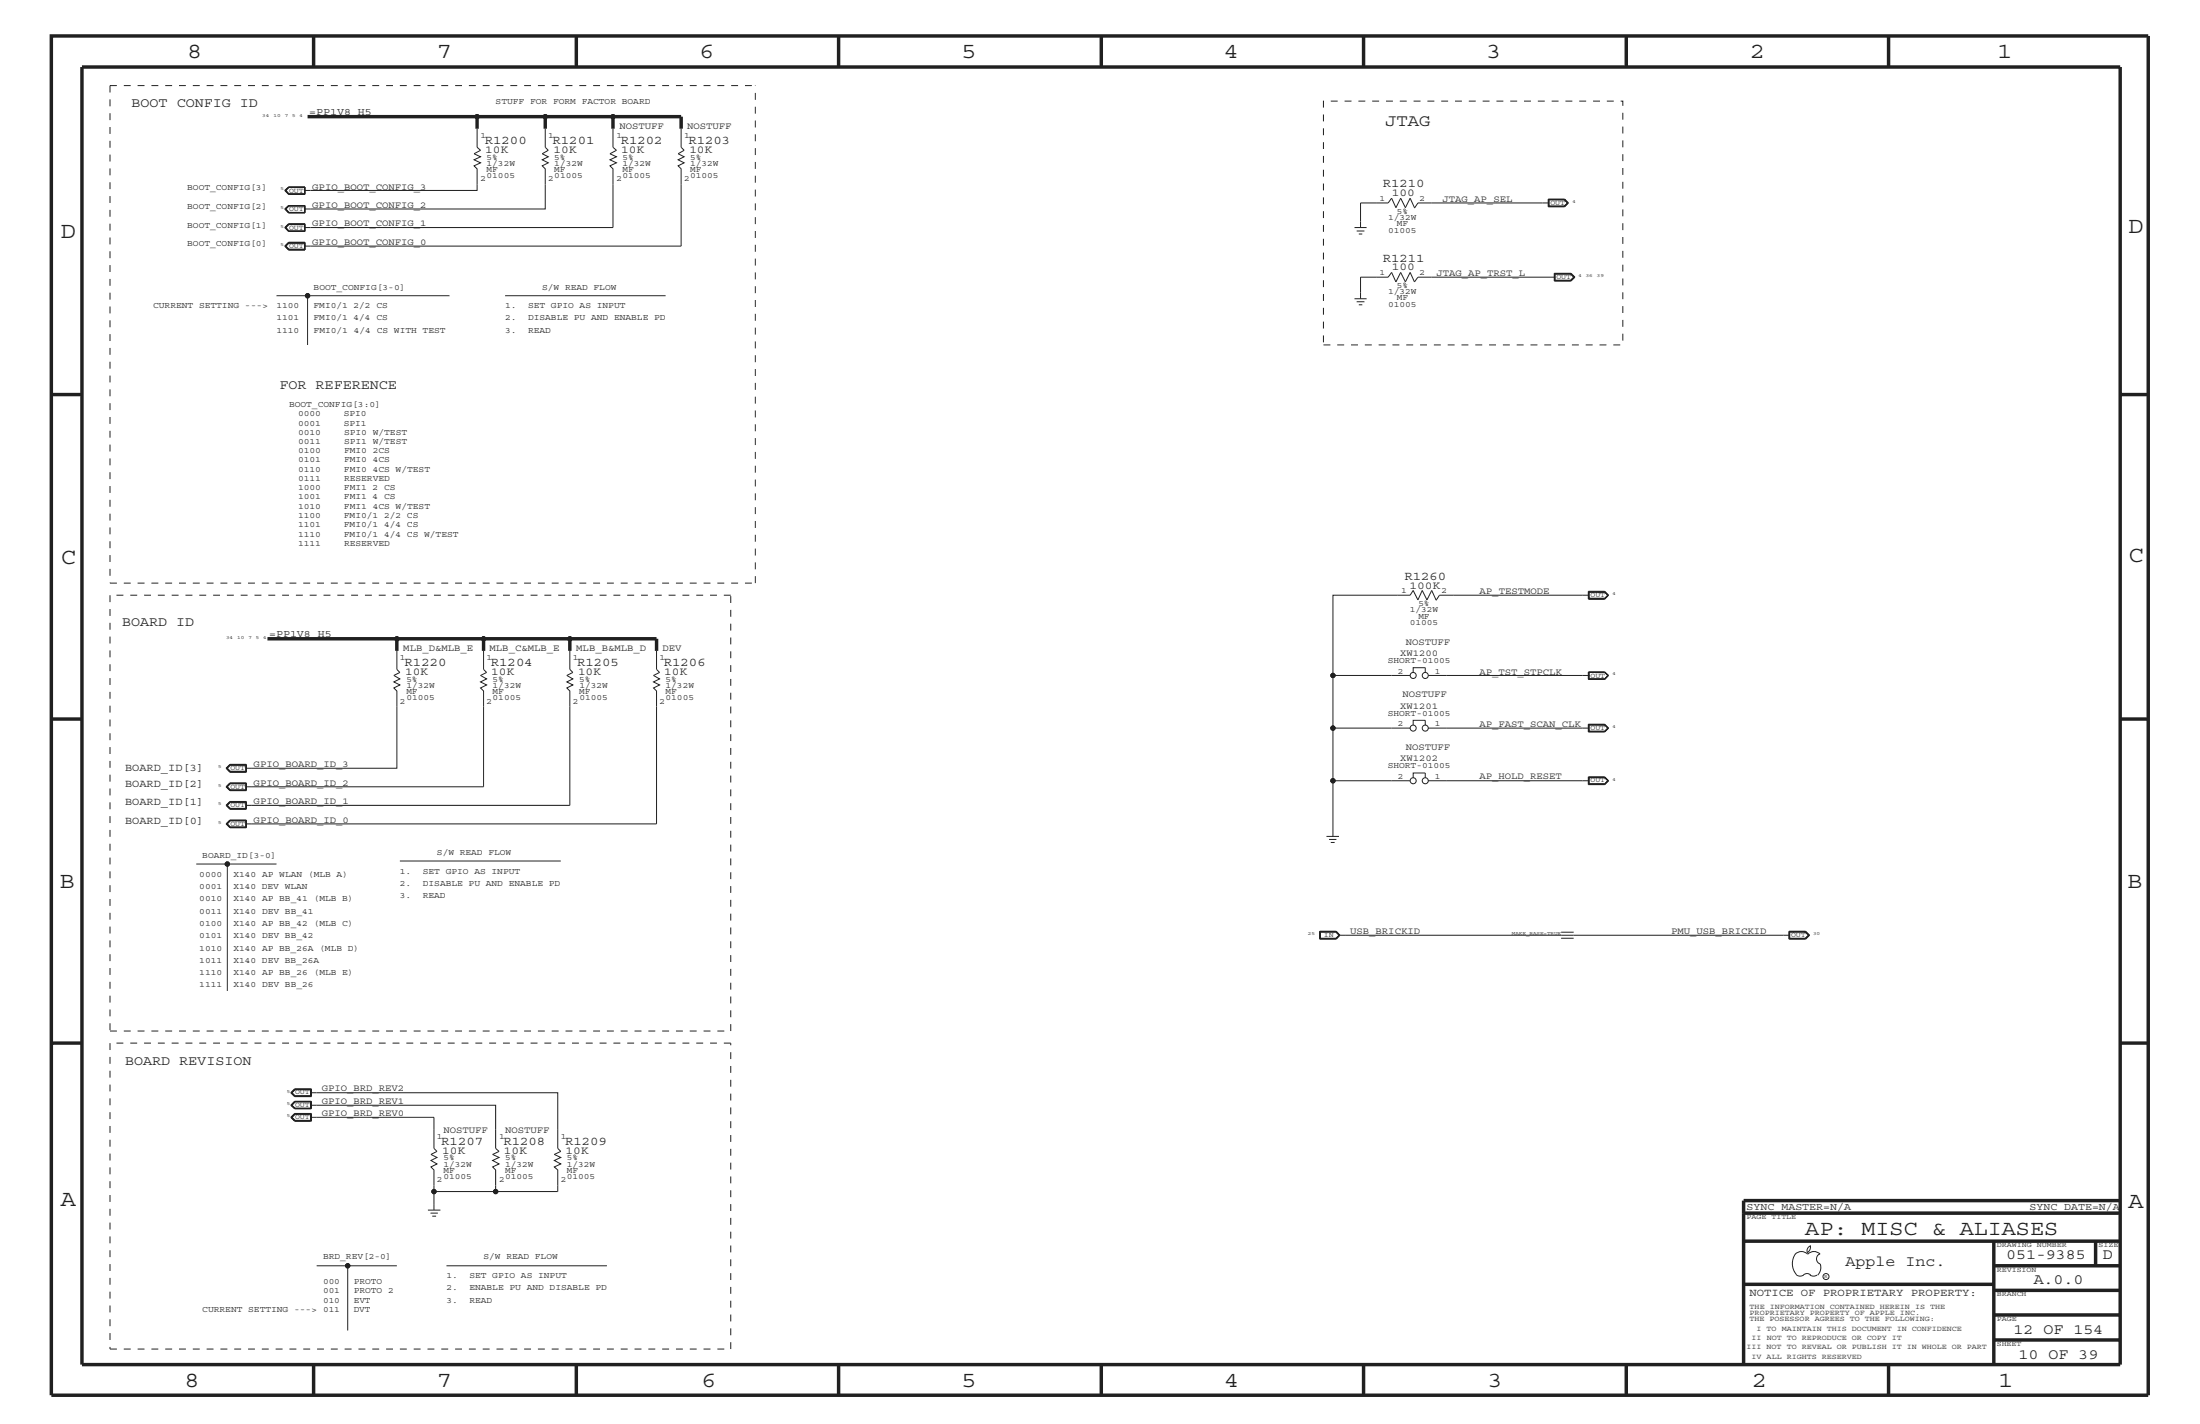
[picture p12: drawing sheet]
<svg xmlns="http://www.w3.org/2000/svg" width="432mm" height="279mm" viewBox="0 0 432 279" stroke-linecap="round" stroke-linejoin="round" font-family="sans-serif">
<g fill="none" stroke="#231f20" stroke-width=".2">
<path d="M56 37.4l.6-.6h3.2v1.2h-3.2zM56.6 36.7l-.7 .7 .7 .7M56.6 36.7h3.3v1.4h-3.3M56.6 36.7l-.6 .7 .6 .7M56.7 36.8l-.6 .6 .6 .6M93.6 25.3v3.6l.7 .6-1.3 .7 1.3 .6-1.3 .6 1.3 .5-1.3 .6 .6 .6v4.3h-33.8M107 25.3v3.6l.6 .6-1.2 .7 1.2 .6-1.2 .6 1.2 .5-1.2 .6 .6 .6v7.9h-47.2M120.3 25.3v3.6l.7 .6-1.3 .7 1.3 .6-1.3 .6 1.3 .5-1.3 .6 .6 .6v11.5h-60.5M133.7 25.3v3.6l.6 .6-1.2 .7 1.2 .6-1.2 .6 1.2 .5-1.2 .6 .6 .6v15.2h-73.9M303.9 39.1h3.2l.7 .7-.7 .8h-3.2zM304 39.2h3l.7 .6-.7 .6h-3zM304 39.8h-25.7l-.7 1"/>
<path d="M307.1 39.1l.6 .7M307.1 39.1l.7 .7-.7 .7M307.1 39.1h-3.1v1.4h3.1M307.7 39.8l-.6 .7M54.3 58h6.1v9.7M55.9 48.3l.7-.8h3.3v1.6h-3.3zM56.6 44.1h3.2v1.2h-3.2l-.6-.7zM56.6 47.7h3.2v1.3h-3.2l-.6-.7zM56.6 40.3l-.7 .7 .7 .8M56.6 40.4h3.2v1.3h-3.2l-.6-.7zM56.6 40.3h3.3v1.5h-3.3M56.6 43.9h3.3v1.5h-3.3l-.7-.8z"/>
<path d="M56.6 40.3l-.6 .7 .6 .8M56.7 40.4l-.6 .6 .6 .7M56.7 44.1l-.6 .5 .6 .7M56.7 47.7l-.6 .6 .6 .6h3.1M59.9 44h-3.3l-.6 .6 .6 .8M59.9 47.6h-3.3l-.6 .7 .6 .8M60.4 58h27.8M99.1 58h31.5M265.9 44.6h2.3M265.9 58.6h2.3M266.3 45.3h1.5M266.3 59.2h1.5"/>
<path d="M266.7 45.9h.7M266.7 59.8h.7M277.6 40.8l-.8-1.9-1 1.9-.9-1.9-.9 1.9-.9-1.9-.6 .9h-5.5v4.8M305.1 53.6h3.3l.7 .8-.7 .7h-3.3zM305.2 53.8h3.1l.6 .6-.6 .6h-3.1zM305.2 54.4h-26.9l-.7 .9-.8-1.8-1 1.8-.9-1.8-.9 1.8-.9-1.8-.6 .9h-5.5v4.2M308.3 53.7l.6 .7-.6 .7M308.3 53.7h-3.2v1.4h3.2M308.3 53.7l.7 .7-.7 .7M281.9 117.7l-.9-1.8-.9 1.8-1-1.8-.8 1.8-.9-1.8-.6 .9h-15.2v15.7M311.7 116h3.3l.7 .8-.7 .7h-3.3zM311.8 116.2h3.2"/>
<path d="M311.9 116.2v1.2h3.1l.6-.6-.6-.6M311.9 116.8h-29.4l-.6 1M315 116.2l.6 .6M315.6 116.8l-.6-.7h-3.2v1.4M315.6 116.8l-.6 .7h-3.2M315.6 116.8l-.6 .7M77.9 127.7v3.6l.6 .6-1.2 .6 1.2 .7-1.2 .6 1.2 .6-1.2 .6 .6 .6v15.1h-29.6M94.9 127.7v3.6l.6 .6-1.2 .6 1.2 .7-1.2 .6 1.2 .6-1.2 .6 .6 .6v18.8h-46.6M111.8 127.7v3.6l.6 .6-1.1 .6 1.1 .7-1.1 .6 1.1 .6-1.1 .6 .5 .6v22.4h-63.5M128.9 127.7v3.6l.6 .6-1.2 .6 1.2 .7-1.2 .6 1.2 .6-1.2 .6 .6 .6v26.1h-80.6M276.8 132.5h-15.2v10.4M277.4 131.9v-.9h2.3v.9"/>
<path d="M280.3 132.5h31.6M311.8 131.9h3.2M311.8 131.9v1.4M311.8 133.2h3.2M311.9 131.9v1.3M315 131.9l.6 .6-.6 .7M315 131.9l.6 .6M315 131.9h-3.3v1.4h3.3M315 131.9l.7 .6-.7 .8M315.6 132.5l-.6 .8M315.6 132.5l-.6 .7M44.4 154.4l.7-.8h3.2v1.5h-3.2z"/>
<path d="M45.1 157.3h3.2v1.5h-3.2l-.7-.8zM45.1 155.1h3.2M45.1 158.7h3.2M45.1 150h3.2v1.5h-3.2l-.7-.8zM45.1 153.7h3.2M45.1 157.3h3.2M45.1 150.1h3.2M45.1 153.7l-.7 .7 .7 .7M45.1 157.3l-.7 .7 .7 .7M45.1 150.1l-.7 .6 .7 .8M45.1 153.7l-.6 .7 .6 .7M45.1 150.1l-.6 .6 .6 .7h3.2v-1.3"/>
<path d="M45.1 157.3l-.6 .7 .6 .7M48.3 153.7v1.4M48.3 157.3v1.4M48.3 153.8h-3.1l-.6 .6 .6 .6h3.1M48.3 157.4h-3.1l-.6 .6 .6 .6h3.1M48.3 150.1h-3.1l-.6 .6 .6 .6h3.1M276.8 153.2h-15.2v10.9M276.8 142.9h-15.2v10.3M277.4 142.3v-1h2.3v1M277.4 152.6v-.9h2.3v.9M280.3 142.9h31.6M280.3 153.2h31.6"/>
<path d="M311.7 142.1h3.3l.7 .8-.7 .7h-3.3zM311.7 152.4h3.3l.7 .8-.7 .8h-3.3zM311.8 142.2h3.2l.6 .7-.6 .6h-3.2zM311.8 152.5h3.2l.6 .7-.6 .7h-3.2zM311.9 152.6h3.1l.6 .6-.6 .6h-3.1zM311.9 142.3h3.1l.6 .6-.6 .6h-3.1zM38.5 169.5h15.8M44.6 169.5v24.9M45.1 160.9h3.2v1.5h-3.2l-.7-.7zM45.1 162.3h3.2M45.1 161h3.2M45.1 161l-.7 .7 .7 .6"/>
<path d="M45.1 161l-.6 .7 .6 .6M48.3 161v1.3M48.3 161.1h-3.1l-.6 .6 .6 .5h3.1M78.5 168.9h31.6M260.4 164.1h2.4M260.9 164.7h1.4M261.2 165.3h.8M259 182.7h3.3l.7 .8-.7 .8h-3.3zM259.1 182.8h3.1l.7 .7-.7 .7M259.1 182.7v1.5h3.1M259.2 182.9h3l.6 .6-.6 .6h-3zM262.2 182.7l.8 .8"/>
<path d="M262.8 183.5h88.5M263 183.5l-.8 .7M306.4 184.1h2.5M306.4 182.9h2.5M351.1 182.7h3.3l.8 .8-.8 .8h-3.3zM351.2 182.8h3.1l.7 .7-.7 .7M351.2 182.7v1.5h3.1M351.3 182.9h3l.6 .6-.6 .6h-3zM354.3 182.7l.8 .8-.8 .7M57.8 218.5h3.3v1.5h-3.3l-.7-.8zM57.8 216.1l-.7 .8 .7 .6M57.8 213.6h3.3v1.6h-3.3l-.7-.8z"/>
<path d="M57.8 216.1h3.3v1.4h-3.3M57.8 213.7h3.2v1.4h-3.2l-.7-.7zM57.8 218.6h3.2v1.3h-3.2l-.7-.7zM57.9 216.2l-.6 .7 .6 .6M57.9 216.2h3.1v1.3h-3.1M57.9 213.7l-.7 .7 .7 .7M57.9 216.2l-.7 .7 .7 .6M57.9 218.6l-.7 .6 .7 .7M61 213.7v1.4M61 218.6v1.3M61 216.9h36.3v8.4l.7 .6-1.3 .6 1.3 .6-1.3 .6 1.3 .7-1.3 .6 .6 .6v4.2h-12.1v-4.2l-.6-.6 1.2-.6-1.2-.7 1.2-.6-1.2-.6 1.2-.6-.6-.6v-6.1h-24.2M61 214.4h48.5v10.9l.6 .6-1.3 .6 1.3 .6-1.3 .6 1.3 .7-1.3 .6 .7 .6v4.2h-12.2"/>
<path d="M61 213.8h-3.1l-.6 .6 .6 .6h3.1M61 218.6h-3.1l-.6 .6 .6 .6h3.1M61 216.1v1.4M84 237.4h2.4M84.5 238h1.4M84.8 238.6h.8M85.2 233.8v3.6M62.1 248.4h6.1v12.7M68.2 248.4h9.7M87.6 248.4h31.5M352.4 246.1a1.69 1.69 0 0 1 2.4 0M352.4 246a3.3 3.3 0 0 0 .2 4.1"/>
<path d="M352.6 250.2l.7 .2 .7-.2M354 250.2l.7-.3 .7 .3M354.8 246.1a1.69 1.69 0 0 1 2.4 0M355.2 250.2l.7 .2 .7-.2M355.3 244.4v.3a1.18 1.18 0 0 1-.6 1.1M355.4 244.4a.99 .99 0 0 0-.6 1.4M357.2 246a1.04 1.04 0 0 0-.7 1 1.04 1.04 0 0 0 .7 1M357.3 248l.1 .7a2.11 2.11 0 0 1-.6 1.5"/>
<circle cx="93.6" cy="22.9" r=".42"/>
<circle cx="107" cy="22.9" r=".42"/>
<circle cx="120.3" cy="22.9" r=".42"/>
<circle cx="60.4" cy="58" r=".42"/>
<circle cx="77.9" cy="125.3" r=".42"/>
<circle cx="94.9" cy="125.3" r=".42"/>
<circle cx="111.8" cy="125.3" r=".42"/>
<circle cx="261.6" cy="132.5" r=".42"/>
<circle cx="277.4" cy="132.5" r=".59"/>
<circle cx="279.7" cy="132.5" r=".59"/>
<circle cx="261.6" cy="142.9" r=".42"/>
<circle cx="261.6" cy="153.2" r=".42"/>
<circle cx="277.4" cy="153.2" r=".59"/>
<circle cx="277.4" cy="142.9" r=".59"/>
<circle cx="279.7" cy="153.2" r=".59"/>
<circle cx="279.7" cy="142.9" r=".59"/>
<circle cx="44.6" cy="169.5" r=".42"/>
<circle cx="85.2" cy="233.8" r=".42"/>
<circle cx="97.3" cy="233.8" r=".42"/>
<circle cx="68.2" cy="248.4" r=".42"/>
<circle cx="358.4" cy="250.5" r=".59"/>
</g>
<g fill="none" stroke="#231f20" stroke-width=".68" stroke-linecap="butt">
<path d="M10.1 7.1h411.5v266.7h-411.5zM16.1 13.2h400v254.5h-400zM61.6 7.1v6.1M113.1 7.1v6.1M164.6 7.1v6.1M216.2 7.1v6.1M267.6 7.1v6.1M319.2 7.1v6.1M370.7 7.1v6.1M60.4 22.9h33.2M107 22.9h-13.4v2.4M120.3 22.9h-13.3v2.4"/>
<path d="M120.3 22.9h13.4v2.4M120.3 22.9v2.4M10.1 77.4h6M416.1 77.4h5.5M52.5 125.3h76.4v2.4M77.9 125.3v2.4M94.9 125.3v2.4M111.8 125.3v2.4M10.1 141.1h6M416.1 141.1h5.5M10.1 204.7h6M416.1 204.7h5.5"/>
<path d="M342.2 238h73.9M416.1 235.6h-73.9v32.1M342.2 243.5h73.9M342.2 252h49.1M391.3 248.4h24.8M391.3 243.5v24.2M391.3 258h24.8M391.3 253.2h24.8M411.3 243.5v4.9M61.6 267.7v6.1M113.1 267.7v6.1M164.6 267.7v6.1"/>
<path d="M216.2 268v5.8M267.6 267.7v6.1M319.2 267.7v6.1M370.7 267.7v6.1M391.3 262.9h24.8"/>
</g>
<g fill="none" stroke="#231f20" stroke-width=".2" stroke-dasharray="1.4 1.4" stroke-linecap="butt">
<path d="M21.6 16.8v97.6M21.6 16.8h126.7M259.8 19.8h58.7v47.9h-58.7zM21.6 114.4h126.7M21.6 116.8v85.5M143.4 116.8h-121.8M148.3 114.4v-97.6M21.6 204.7v60M21.6 202.3h121.8M143.4 204.7h-121.8M143.4 202.3v-85.5M21.6 264.7h121.8"/>
<path d="M143.4 264.7v-60"/>
</g>
<g fill="#231f20" stroke="#231f20" stroke-width=".2">
<circle cx="77.9" cy="125.3" r=".42"/>
<circle cx="94.9" cy="125.3" r=".42"/>
<circle cx="111.8" cy="125.3" r=".42"/>
<circle cx="68.2" cy="248.4" r=".42"/>
<circle cx="97.3" cy="233.8" r=".42"/>
<circle cx="85.2" cy="233.8" r=".42"/>
<circle cx="93.6" cy="22.9" r=".42"/>
<circle cx="107" cy="22.9" r=".42"/>
<circle cx="120.3" cy="22.9" r=".42"/>
<circle cx="60.4" cy="58" r=".42"/>
<circle cx="261.6" cy="132.5" r=".42"/>
<circle cx="261.6" cy="142.9" r=".42"/>
<circle cx="261.6" cy="153.2" r=".42"/>
<circle cx="44.6" cy="169.5" r=".42"/>
</g>
<g font-size="4.5" fill="#231f20">
<text x="36.7" y="11.5">8</text>
<text x="85.8" y="11.5">7</text>
<text x="137.3" y="11.5">6</text>
<text x="188.7" y="11.5">5</text>
<text x="240.3" y="11.5">4</text>
<text x="291.7" y="11.5">3</text>
<text x="343.5" y="11.5">2</text>
<text x="392" y="11.5">1</text>
<text x="11.9" y="46.8">D</text>
<text x="417.8" y="45.7">D</text>
<text x="11.9" y="110.6">C</text>
<text x="417.7" y="110.4">C</text>
<text x="11.8" y="174.3">B</text>
<text x="417.6" y="174.2">B</text>
<text x="11.9" y="236.7">A</text>
<text x="417.7" y="237.1">A</text>
<text x="36.2" y="272.1">8</text>
<text x="85.8" y="272.1">7</text>
<text x="137.7" y="272.1">6</text>
<text x="188.7" y="272.1">5</text>
<text x="240.4" y="272.1">4</text>
<text x="292" y="272.1">3</text>
<text x="343.9" y="272.1">2</text>
<text x="392.2" y="272.1">1</text>
</g>
<text font-size="4.1" fill="#231f20" x="354.3" y="242.3">AP: MISC &amp; ALIASES</text>
<text font-size="3.3" fill="#231f20" x="271.9" y="24.7">JTAG</text>
<g font-size="3" fill="#231f20">
<text x="362.2" y="248.4">Apple Inc.</text>
<text x="393.7" y="247.1">051-9385</text>
<text x="399.2" y="252">A.0.0</text>
<text x="412.7" y="247.1">D</text>
<text x="395.2" y="261.6">12 OF 154</text>
<text x="396.2" y="266.6">10 OF 39</text>
</g>
<g font-size="2.6" fill="#231f20">
<text x="25.8" y="21">BOOT CONFIG ID</text>
<text x="54.9" y="76.2">FOR REFERENCE</text>
<text x="24" y="122.9">BOARD ID</text>
<text x="24.6" y="208.9">BOARD REVISION</text>
</g>
<g font-size="2.5" fill="#231f20">
<text x="95.2" y="28.2">R1200</text>
<text x="108.5" y="28.2">R1201</text>
<text x="121.8" y="28.2">R1202</text>
<text x="135.1" y="28.2">R1203</text>
<text x="271.4" y="36.8">R1210</text>
<text x="271.4" y="51.3">R1211</text>
<text x="275.6" y="113.7">R1260</text>
<text x="79.4" y="130.7">R1220</text>
<text x="96.4" y="130.7">R1204</text>
<text x="113.3" y="130.7">R1205</text>
<text x="130.3" y="130.7">R1206</text>
<text x="86.6" y="224.6">R1207</text>
<text x="98.8" y="224.6">R1208</text>
<text x="110.9" y="224.6">R1209</text>
</g>
<g font-size="2.2" fill="#231f20">
<text x="95.2" y="30">10K</text>
<text x="108.6" y="30">10K</text>
<text x="121.9" y="30">10K</text>
<text x="135.3" y="30">10K</text>
<text x="273.2" y="38.5">100</text>
<text x="273.2" y="53">100</text>
<text x="276.6" y="115.5">100K</text>
<text x="79.5" y="132.4">10K</text>
<text x="96.4" y="132.4">10K</text>
<text x="113.5" y="132.4">10K</text>
<text x="130.4" y="132.4">10K</text>
<text x="86.8" y="226.4">10K</text>
<text x="98.9" y="226.4">10K</text>
<text x="111" y="226.4">10K</text>
</g>
<g font-size="2.1" fill="#231f20">
<text x="24.6" y="154.4">BOARD_ID[2]</text>
<text x="24.6" y="151.3">BOARD_ID[3]</text>
<text x="24.6" y="158">BOARD_ID[1]</text>
<text x="24.6" y="161.7">BOARD_ID[0]</text>
<text x="343.4" y="254.4">NOTICE OF PROPRIETARY PROPERTY:</text>
</g>
<g font-size="2" fill="#231f20">
<text x="60.7" y="22.6">=PP1V8_H5</text>
<text x="52.8" y="125.1">=PP1V8_H5</text>
<text x="342.8" y="237.4">SYNC_MASTER=N/A</text>
<text x="398.4" y="237.4">SYNC_DATE=N/A</text>
</g>
<g font-size="1.9" fill="#231f20">
<text x="121.6" y="25.3">NOSTUFF</text>
<text x="134.9" y="25.3">NOSTUFF</text>
<text x="61.3" y="40.8">GPIO_BOOT_CONFIG_2</text>
<text x="61.3" y="37.2">GPIO_BOOT_CONFIG_3</text>
<text x="283.1" y="39.6">JTAG_AP_SEL</text>
<text x="61.3" y="44.4">GPIO_BOOT_CONFIG_1</text>
<text x="61.3" y="48">GPIO_BOOT_CONFIG_0</text>
<text x="281.9" y="54.1">JTAG_AP_TRST_L</text>
<text x="290.4" y="116.5">AP_TESTMODE</text>
<text x="79.2" y="127.7">MLB_D&amp;MLB_E</text>
<text x="96.1" y="127.7">MLB_C&amp;MLB_E</text>
<text x="113.1" y="127.7">MLB_B&amp;MLB_D</text>
<text x="130" y="127.7">DEV</text>
<text x="274.8" y="128.8">XW1200</text>
<text x="275.9" y="126.5">NOSTUFF</text>
<text x="275.3" y="136.8">NOSTUFF</text>
<text x="290.4" y="132.4">AP_TST_STPCLK</text>
<text x="274.8" y="139.1">XW1201</text>
<text x="290.4" y="142.6">AP_FAST_SCAN_CLK</text>
<text x="274.8" y="149.4">XW1202</text>
<text x="275.9" y="147.1">NOSTUFF</text>
<text x="49.8" y="150.5">GPIO_BOARD_ID_3</text>
<text x="49.8" y="154.1">GPIO_BOARD_ID_2</text>
<text x="290.4" y="152.9">AP_HOLD_RESET</text>
<text x="49.8" y="157.8">GPIO_BOARD_ID_1</text>
<text x="49.8" y="161.4">GPIO_BOARD_ID_0</text>
<text x="265" y="183.2">USB_BRICKID</text>
<text x="328" y="183.2">PMU_USB_BRICKID</text>
<text x="63.2" y="214.1">GPIO_BRD_REV2</text>
<text x="63.2" y="219">GPIO_BRD_REV0</text>
<text x="63.2" y="216.6">GPIO_BRD_REV1</text>
<text x="87" y="222.3">NOSTUFF</text>
<text x="99.1" y="222.3">NOSTUFF</text>
</g>
<g font-size="1.7" fill="#231f20">
<text x="97.3" y="20.4">STUFF FOR FORM FACTOR BOARD</text>
<text x="94.3" y="27.1">1</text>
<text x="107.6" y="27.1">1</text>
<text x="121" y="27.1">1</text>
<text x="134.3" y="27.1">1</text>
<text x="94.3" y="35.6">2</text>
<text x="95.5" y="32.5">1/32W</text>
<text x="95.5" y="35">01005</text>
<text x="95.5" y="31.4">5%</text>
<text x="95.5" y="33.7">MF</text>
<text x="107.6" y="35.6">2</text>
<text x="108.8" y="32.5">1/32W</text>
<text x="108.8" y="35">01005</text>
<text x="108.8" y="31.4">5%</text>
<text x="108.8" y="33.7">MF</text>
<text x="121" y="35.6">2</text>
<text x="122.2" y="31.4">5%</text>
<text x="122.2" y="33.7">MF</text>
<text x="122.2" y="32.5">1/32W</text>
<text x="122.2" y="35">01005</text>
<text x="134.3" y="35.6">2</text>
<text x="135.5" y="31.4">5%</text>
<text x="135.5" y="33.7">MF</text>
<text x="135.5" y="32.5">1/32W</text>
<text x="135.5" y="35">01005</text>
<text x="36.7" y="41">BOOT_CONFIG[2]</text>
<text x="36.7" y="37.4">BOOT_CONFIG[3]</text>
<text x="270.8" y="39.5">1</text>
<text x="278.6" y="39.5">2</text>
<text x="36.7" y="44.6">BOOT_CONFIG[1]</text>
<text x="272.5" y="45.7">01005</text>
<text x="272.5" y="43.2">1/32W</text>
<text x="274.2" y="42">5%</text>
<text x="274.2" y="44.4">MF</text>
<text x="36.7" y="48.3">BOOT_CONFIG[0]</text>
<text x="61.6" y="56.8">BOOT_CONFIG[3-0]</text>
<text x="106.4" y="56.8">S/W READ FLOW</text>
<text x="270.8" y="54">1</text>
<text x="272.5" y="57.8">1/32W</text>
<text x="274.2" y="56.6">5%</text>
<text x="274.2" y="59">MF</text>
<text x="278.6" y="54">2</text>
<text x="30.1" y="60.4">CURRENT SETTING ---&gt;</text>
<text x="54.3" y="65.3">1110</text>
<text x="54.3" y="60.4">1100</text>
<text x="54.3" y="62.9">1101</text>
<text x="61.6" y="65.3">FMI0/1 4/4 CS WITH TEST</text>
<text x="61.6" y="60.4">FMI0/1 2/2 CS</text>
<text x="61.6" y="62.9">FMI0/1 4/4 CS</text>
<text x="99.1" y="65.3">3.</text>
<text x="99.1" y="62.9">2.</text>
<text x="99.1" y="60.4">1.</text>
<text x="103.6" y="65.3">READ</text>
<text x="103.6" y="62.9">DISABLE PU AND ENABLE PD</text>
<text x="103.6" y="60.4">SET GPIO AS INPUT</text>
<text x="272.5" y="60.2">01005</text>
<text x="56.7" y="79.9">BOOT_CONFIG[3:0]</text>
<text x="58.5" y="83.5">0001</text>
<text x="58.5" y="81.6">0000</text>
<text x="67.5" y="83.5">SPI1</text>
<text x="67.5" y="81.6">SPI0</text>
<text x="58.5" y="85.3">0010</text>
<text x="58.5" y="87.1">0011</text>
<text x="58.5" y="88.9">0100</text>
<text x="67.5" y="88.9">FMI0 2CS</text>
<text x="67.5" y="85.3">SPI0 W/TEST</text>
<text x="67.5" y="87.1">SPI1 W/TEST</text>
<text x="58.5" y="92.6">0110</text>
<text x="58.5" y="94.3">0111</text>
<text x="58.5" y="90.7">0101</text>
<text x="67.5" y="92.6">FMI0 4CS W/TEST</text>
<text x="67.5" y="94.3">RESERVED</text>
<text x="67.5" y="90.7">FMI0 4CS</text>
<text x="58.5" y="99.9">1010</text>
<text x="58.5" y="96.2">1000</text>
<text x="58.5" y="98">1001</text>
<text x="58.5" y="101.6">1100</text>
<text x="67.5" y="101.6">FMI0/1 2/2 CS</text>
<text x="67.5" y="96.2">FMI1 2 CS</text>
<text x="67.5" y="98">FMI1 4 CS</text>
<text x="67.5" y="99.9">FMI1 4CS W/TEST</text>
<text x="58.5" y="103.5">1101</text>
<text x="58.5" y="107.1">1111</text>
<text x="58.5" y="105.3">1110</text>
<text x="67.5" y="103.5">FMI0/1 4/4 CS</text>
<text x="67.5" y="105.3">FMI0/1 4/4 CS W/TEST</text>
<text x="67.5" y="107.1">RESERVED</text>
<text x="275" y="116.4">1</text>
<text x="278.4" y="119">5%</text>
<text x="283" y="116.4">2</text>
<text x="276.7" y="120.2">1/32W</text>
<text x="276.7" y="122.6">01005</text>
<text x="278.4" y="121.4">MF</text>
<text x="78.5" y="129.6">1</text>
<text x="95.5" y="129.6">1</text>
<text x="112.4" y="129.6">1</text>
<text x="129.5" y="129.6">1</text>
<text x="272.4" y="130.2">SHORT-01005</text>
<text x="79.8" y="133.8">5%</text>
<text x="79.8" y="136.2">MF</text>
<text x="79.8" y="135">1/32W</text>
<text x="79.8" y="137.4">01005</text>
<text x="96.7" y="133.8">5%</text>
<text x="96.7" y="136.2">MF</text>
<text x="96.7" y="135">1/32W</text>
<text x="96.7" y="137.4">01005</text>
<text x="113.7" y="133.8">5%</text>
<text x="113.7" y="136.2">MF</text>
<text x="113.7" y="137.4">01005</text>
<text x="113.7" y="135">1/32W</text>
<text x="130.6" y="135">1/32W</text>
<text x="130.6" y="133.8">5%</text>
<text x="130.6" y="137.4">01005</text>
<text x="130.6" y="136.2">MF</text>
<text x="274.4" y="132.2">2</text>
<text x="281.6" y="132.2">1</text>
<text x="78.5" y="138">2</text>
<text x="95.5" y="138">2</text>
<text x="112.4" y="138">2</text>
<text x="129.5" y="138">2</text>
<text x="272.4" y="140.4">SHORT-01005</text>
<text x="274.4" y="142.5">2</text>
<text x="281.6" y="142.5">1</text>
<text x="272.4" y="150.7">SHORT-01005</text>
<text x="274.4" y="152.9">2</text>
<text x="281.6" y="152.9">1</text>
<text x="85.8" y="167.8">S/W READ FLOW</text>
<text x="39.1" y="172">0000</text>
<text x="39.7" y="168.3">BOARD_ID[3-0]</text>
<text x="45.8" y="172">X140 AP WLAN (MLB A)</text>
<text x="78.5" y="173.8">2.</text>
<text x="78.5" y="171.4">1.</text>
<text x="83" y="173.8">DISABLE PU AND ENABLE PD</text>
<text x="83" y="171.4">SET GPIO AS INPUT</text>
<text x="39.1" y="176.8">0010</text>
<text x="39.1" y="179.3">0011</text>
<text x="39.1" y="174.4">0001</text>
<text x="45.8" y="174.4">X140 DEV WLAN</text>
<text x="45.8" y="179.3">X140 DEV BB_41</text>
<text x="45.8" y="176.8">X140 AP BB_41 (MLB B)</text>
<text x="78.5" y="176.2">3.</text>
<text x="83" y="176.2">READ</text>
<text x="39.1" y="184.1">0101</text>
<text x="39.1" y="181.6">0100</text>
<text x="45.8" y="184.1">X140 DEV BB_42</text>
<text x="45.8" y="181.6">X140 AP BB_42 (MLB C)</text>
<text x="39.1" y="188.9">1011</text>
<text x="39.1" y="186.5">1010</text>
<text x="39.1" y="191.4">1110</text>
<text x="45.8" y="188.9">X140 DEV BB_26A</text>
<text x="45.8" y="186.5">X140 AP BB_26A (MLB D)</text>
<text x="45.8" y="191.4">X140 AP BB_26 (MLB E)</text>
<text x="39.1" y="193.7">1111</text>
<text x="45.8" y="193.7">X140 DEV BB_26</text>
<text x="85.8" y="223.5">1</text>
<text x="87" y="227.7">5%</text>
<text x="98" y="223.5">1</text>
<text x="99.1" y="227.7">5%</text>
<text x="110.1" y="223.5">1</text>
<text x="111.3" y="227.7">5%</text>
<text x="85.8" y="232">2</text>
<text x="87" y="230.2">MF</text>
<text x="87" y="231.3">01005</text>
<text x="87" y="229">1/32W</text>
<text x="98" y="232">2</text>
<text x="99.1" y="230.2">MF</text>
<text x="99.1" y="231.3">01005</text>
<text x="99.1" y="229">1/32W</text>
<text x="110.1" y="232">2</text>
<text x="111.3" y="231.3">01005</text>
<text x="111.3" y="229">1/32W</text>
<text x="111.3" y="230.2">MF</text>
<text x="63.4" y="252">000</text>
<text x="63.4" y="247.1">BRD_REV[2-0]</text>
<text x="69.4" y="252">PROTO</text>
<text x="87.6" y="250.7">1.</text>
<text x="92.1" y="250.7">SET GPIO AS INPUT</text>
<text x="94.9" y="247.1">S/W READ FLOW</text>
<text x="39.7" y="257.4">CURRENT SETTING ---&gt; 011</text>
<text x="63.4" y="255.6">010</text>
<text x="63.4" y="253.8">001</text>
<text x="69.4" y="257.4">DVT</text>
<text x="69.4" y="253.8">PROTO 2</text>
<text x="69.4" y="255.6">EVT</text>
<text x="87.6" y="255.6">3.</text>
<text x="87.6" y="253.2">2.</text>
<text x="92.1" y="255.6">READ</text>
<text x="92.1" y="253.2">ENABLE PU AND DISABLE PD</text>
</g>
<g font-size="1.4" fill="#231f20">
<text x="56.7" y="37.8">OUT</text>
<text x="56.7" y="41.4">OUT</text>
<text x="304.3" y="40.2">OUT</text>
<text x="56.7" y="45.1">OUT</text>
<text x="56.7" y="48.7">OUT</text>
<text x="305.5" y="54.7">OUT</text>
<text x="312.2" y="117.2">OUT</text>
<text x="312.2" y="133">OUT</text>
<text x="312.2" y="143.2">OUT</text>
<text x="45.2" y="154.7">OUT</text>
<text x="45.2" y="151.1">OUT</text>
<text x="312.2" y="153.5">OUT</text>
<text x="45.2" y="158.4">OUT</text>
<text x="45.2" y="162">OUT</text>
<text x="259.8" y="183.8">IN</text>
<text x="351.5" y="183.8">OUT</text>
<text x="57.9" y="214.7">OUT</text>
<text x="57.9" y="217.2">OUT</text>
<text x="57.9" y="219.6">OUT</text>
<text x="342.8" y="239.2">PAGE TITLE</text>
<text x="391.9" y="244.7">DRAWING NUMBER</text>
<text x="411.9" y="244.7">SIZE</text>
<text x="391.9" y="249.5">REVISION</text>
<text x="343.4" y="256.8">THE INFORMATION CONTAINED HEREIN IS THE</text>
<text x="391.9" y="254.4">BRANCH</text>
<text x="343.4" y="258">PROPRIETARY PROPERTY OF APPLE INC.</text>
<text x="343.4" y="259.3">THE POSESSOR AGREES TO THE FOLLOWING:</text>
<text x="343.8" y="262.9">II NOT TO REPRODUCE OR COPY IT</text>
<text x="344.8" y="261.1">I TO MAINTAIN THIS DOCUMENT IN CONFIDENCE</text>
<text x="391.9" y="259.3">PAGE</text>
<text x="342.8" y="264.7">III NOT TO REVEAL OR PUBLISH IT IN WHOLE OR PART</text>
<text x="343.8" y="266.6">IV ALL RIGHTS RESERVED</text>
<text x="391.9" y="264.1">SHEET</text>
</g>
<g font-size="1" fill="#231f20">
<text x="51.5" y="22.9">34</text>
<text x="53.7" y="22.9">10</text>
<text x="55.9" y="22.9">7</text>
<text x="57.3" y="22.9">5</text>
<text x="58.8" y="22.9">4</text>
<text x="55" y="37.4">5</text>
<text x="55" y="41">5</text>
<text x="308.6" y="39.8">4</text>
<text x="55" y="44.6">5</text>
<text x="55" y="48.3">5</text>
<text x="309.8" y="54.4">4</text>
<text x="311.2" y="54.4">36</text>
<text x="313.4" y="54.4">39</text>
<text x="316.5" y="116.8">4</text>
<text x="44.4" y="125.3">34</text>
<text x="46.6" y="125.3">10</text>
<text x="48.8" y="125.3">7</text>
<text x="50.2" y="125.3">5</text>
<text x="51.6" y="125.3">4</text>
<text x="316.5" y="132.5">4</text>
<text x="316.5" y="142.9">4</text>
<text x="42.8" y="150.7">5</text>
<text x="42.8" y="154.4">5</text>
<text x="316.5" y="153.2">4</text>
<text x="42.8" y="158">5</text>
<text x="42.8" y="161.7">5</text>
<text x="256.7" y="183.5">25</text>
<text x="296.8" y="183.5">MAKE_BASE=TRUE</text>
<text x="355.9" y="183.5">30</text>
<text x="56.3" y="214.4">5</text>
<text x="56.3" y="216.9">5</text>
<text x="56.3" y="219.2">5</text>
<text x="358.1" y="250.7">R</text>
</g>
</svg>
